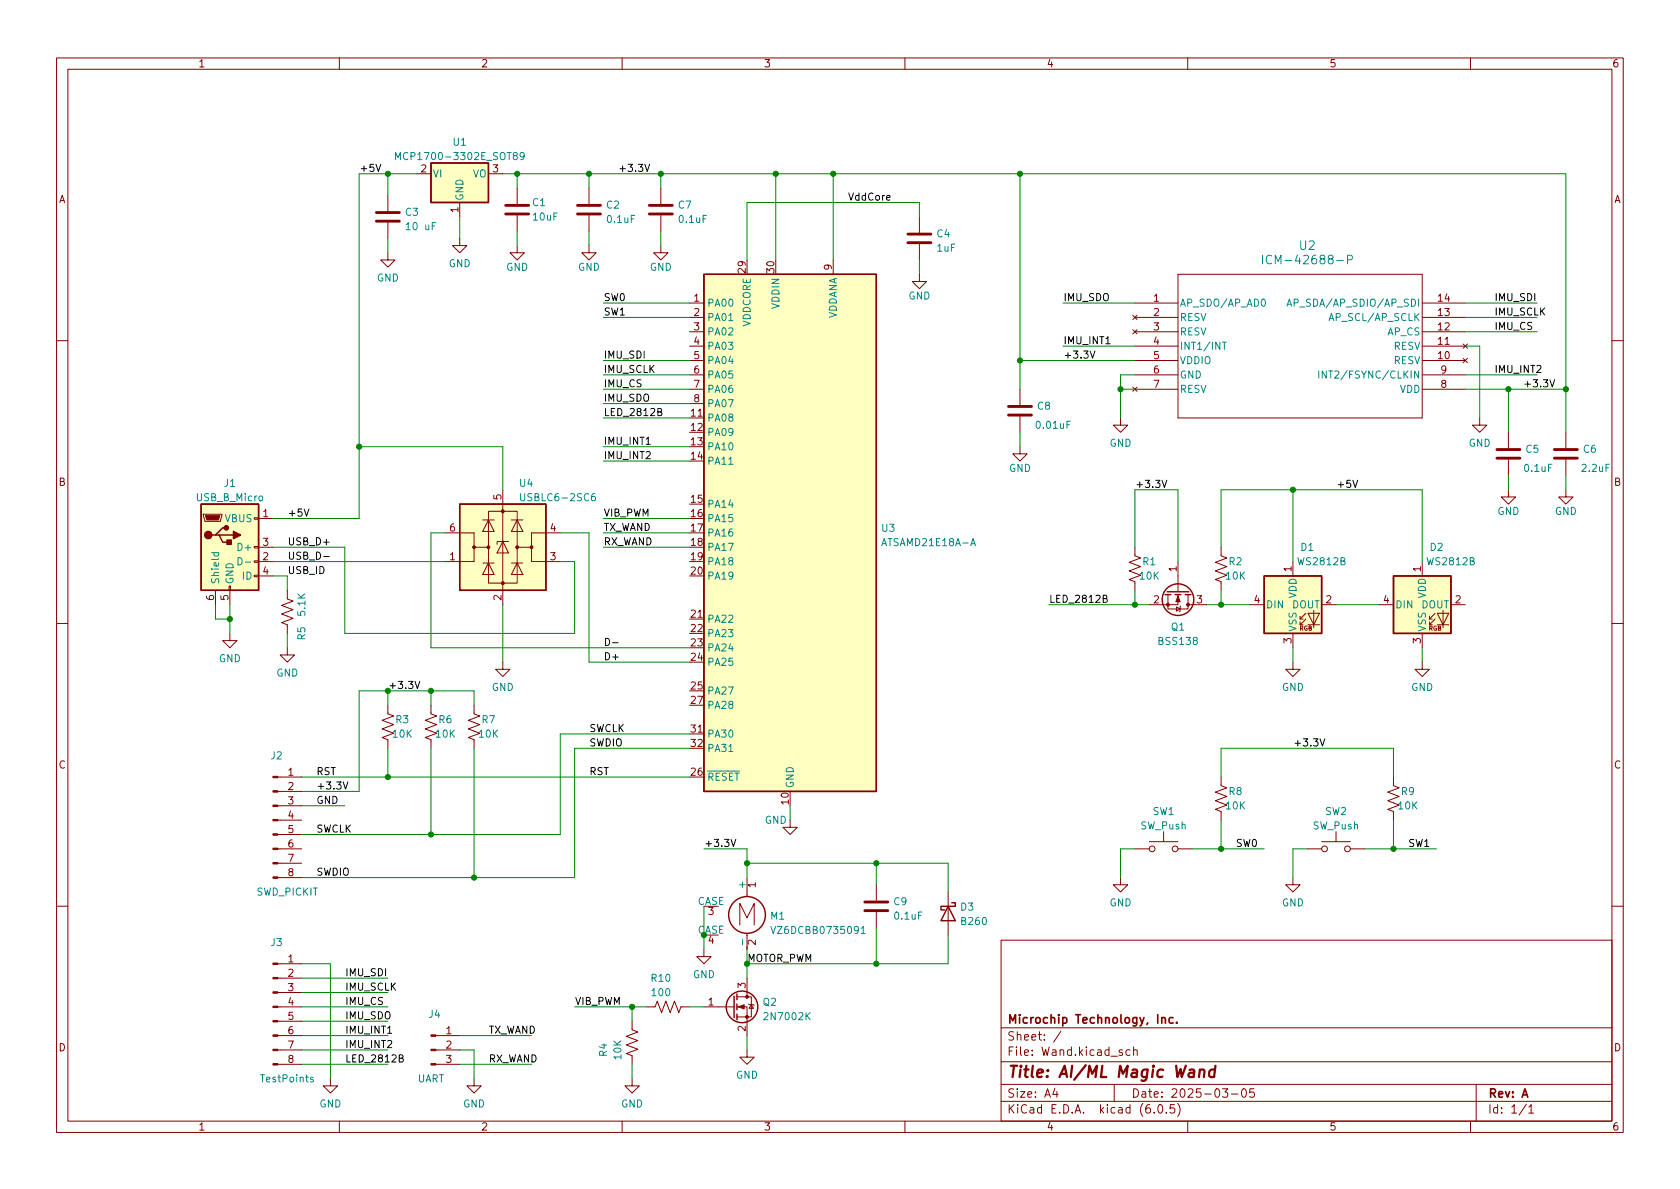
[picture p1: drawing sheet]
<svg xmlns="http://www.w3.org/2000/svg" width="297mm" height="210mm" viewBox="0 0 297 210" stroke-linecap="round" stroke-linejoin="round" font-family="sans-serif">
<g fill="none" stroke="#840000" stroke-width=".18">
<path d="M10 10.2h277v190.1h-277zM12 12.2h273v186.1h-273zM60 10.2v2M110 10.2v2M160 10.2v2M210 10.2v2M260 10.2v2M68.6 34.5v2.8M68.6 39.4v2.8M73.7 30.7h2.5M81.3 35.8v2.5M86.4 30.7h2.5"/>
<path d="M91.4 33.3v2.8M91.4 38.1v2.8M104.1 33.3v2.8M104.1 38.1v2.8M116.8 33.3v2.8M116.8 38.1v2.8M162.6 38.3v2.8M68.6 44.7v1.3h1.2l-1.2 1.2-1.3-1.2h1.3M81.3 42.2v1.2h1.2l-1.2 1.3-1.3-1.3h1.3M91.4 43.4v1.3h1.3l-1.3 1.3-1.2-1.3h1.2M104.1 43.4v1.3h1.3l-1.3 1.3-1.2-1.3h1.2M116.8 43.4v1.3h1.3l-1.3 1.3-1.2-1.3h1.2"/>
<path d="M121.9 53.6h2.6M121.9 58.7h2.6M121.9 56.1h2.6M147.3 46v2.5M162.6 48.5v1.3h1.2l-1.2 1.2-1.3-1.2h1.3M162.6 43.2v2.8M200.3 55.7l.7 .8M200.3 58.3l.7 .7M200.7 53.6h7.6M200.7 58.7h7.6M200.7 56.1h7.6M201 55.7l-.7 .8"/>
<path d="M201 58.3l-.7 .7M208.3 48.5h43.2v25.4h-43.2zM251.5 53.6h7.6M251.5 58.7h7.6M251.5 56.1h7.6M10 60.2h2M121.9 73.9h2.6M121.9 63.7h2.6M121.9 61.2h2.6M121.9 66.3h2.6M121.9 68.8h2.6M121.9 71.4h2.6"/>
<path d="M180.3 79v1.3h1.3l-1.3 1.2-1.2-1.2h1.2M180.3 68.8v2.8M180.3 73.7v2.7M198.1 73.9v1.3h1.3l-1.3 1.2-1.3-1.2h1.3M200.3 68.4l.7 .8M200.7 63.7h7.6M200.7 61.2h7.6M200.7 66.3h7.6M200.7 68.8h7.6M201 68.4l-.7 .8M251.5 63.7h7.6M251.5 61.2h7.6"/>
<path d="M251.5 66.3h7.6M251.5 68.8h7.6M258.7 63.4l.8 .7M258.7 60.8l.8 .8M259.5 63.4l-.8 .7M259.5 60.8l-.8 .8M261.6 73.9v1.3h1.3l-1.3 1.2-1.3-1.2h1.3M266.7 76.4v2.8M276.9 76.4v2.8M285 60.2h2M35.9 90.9h3.3v.3l-.2 1h-2.8zM45 99.2h.7v.2h-.7z"/>
<path d="M45 96.6h.7v.3h-.7zM45 91.6h.7v.2h-.7zM45.7 99.3h2.6M45.7 91.7h2.6M45.7 96.8h2.6M78.7 94.2h5.1v2.6h2.6M83.8 96.8v2.5h-5.1M85.3 99.6h2.1M85.3 91.9h2.1M86.4 90.4h5v12.7h-5zM86.4 99.6l1 2h-2.1zM86.4 91.9l1 2.1h-2.1z"/>
<path d="M88.9 95.8l1 2h-2zM88.9 86.6v20.3M89.9 95.8h-2v.5M90.4 99.6h2.1M90.4 91.9h2.1M91.4 99.6l1.1 2h-2.1zM91.4 91.9l1.1 2.1h-2.1zM94 96.8v2.5h5.1M99.1 94.2h-5.1v2.6h-2.6M200.7 96.8v1.5l1 .4-2.1 .7 2.1 .8-2.1 .8 2.1 .7-2.1 .8 1.1 .4v1.5M208.3 99.3v5.3M215.9 96.8v1.5l1 .4-2 .7 2 .8-2 .8 2 .7-2 .8 1 .4v1.5"/>
<path d="M228.6 99.3v2.5M251.5 99.3v2.5M266.7 86.6v1.3h1.3l-1.3 1.2-1.3-1.2h1.3M266.7 81.3v2.8M276.9 86.6v1.3h1.2l-1.2 1.2-1.3-1.2h1.3M276.9 81.3v2.8M10 110.2h2M38.1 104.4v2.5M40.5 103.6h.3v.8h-.3zM40.6 112v1.3h1.3l-1.3 1.2-1.2-1.2h1.2M40.6 104.4v2.5M45 101.7h.7v.3h-.7z"/>
<path d="M45.7 101.8h2.6M50.8 114.5v1.3h1.3l-1.3 1.3-1.3-1.3h1.3M50.8 104.4v1.5l1 .4-2 .8 2 .7-2 .8 2 .7-2 .8 1 .4v1.5M88.9 117.1v1.3h1.3l-1.3 1.2-1.3-1.2h1.3M121.9 109.5h2.6M206.5 105.2v2.5h3.6v-2.5M208 107.3l.7 .4-.7 .4zM208.3 105.2v1.7h-5.1M208.8 107.2l-.1 .1v.8l-.2 .1M210.1 106.9h3.3M221 106.9h2.5M228.6 117.1v1.3h1.3l-1.3 1.2-1.3-1.2h1.3"/>
<path d="M228.6 112v2.5M229.9 109.5h.5M230.9 109.5l-1 1v-.5M230.9 108.5l-1 1v-.5M231.3 108.5h2l-1 2zM231.3 110.5h2M232.3 107.9v3.1M233.7 106.9h2.5M243.8 106.9h2.6M251.5 117.1v1.3h1.2l-1.2 1.2-1.3-1.2h1.3M251.5 112v2.5M252.7 109.5h.5"/>
<path d="M253.7 109.5l-1 1v-.5M253.7 108.5l-1 1v-.5M254.1 108.5h2.1l-1.1 2zM254.1 110.5h2.1M255.1 107.9v3.1M256.5 106.9h2.6M285 110.2h2M49.1 139.9h4.2M49.1 137.4h4.2M68.6 124.7v1.5l1 .4-2 .8 2 .7-2 .8 2 .8-2 .7 1 .4v1.5M76.2 124.7v1.5l1 .4-2 .8 2 .7-2 .8 2 .8-2 .7 1 .4v1.5M83.8 124.7v1.5l1 .4-2 .8 2 .7-2 .8 2 .8-2 .7 1 .4v1.5"/>
<path d="M121.9 129.8h2.6M215.9 137.4v1.5l1 .4-2 .8 2 .7-2 .8 2 .8-2 .7 1 .4v1.5M246.4 137.4v1.5l1 .4-2 .8 2 .7-2 .8 2 .8-2 .7 1 .4v1.5M49.1 155.2h4.2M49.1 152.6h4.2M49.1 150.1h4.2M49.1 147.6h4.2M49.1 145h4.2M49.1 142.5h4.2M132.1 155.2v3.3M139.7 145v1.3h1.3l-1.3 1.3-1.3-1.3h1.3M154.9 156.5v2.8"/>
<path d="M167.6 157.7v7.6M198.1 155.2v1.3h1.3l-1.3 1.2-1.3-1.2h1.3M200.7 150.1h2.5M203.2 148.8h5.1M205.7 147.1v1.7M208.3 150.1h2.5M228.6 155.2v1.3h1.3l-1.3 1.2-1.3-1.2h1.3M231.1 150.1h2.6M233.7 148.8h5.1M236.2 147.1v1.7M238.8 150.1h2.5M10 160.2h2"/>
<path d="M49.1 178h4.2M49.1 175.5h4.2M49.1 173h4.2M49.1 170.4h4.2M114.3 178h1.5l.4-1 .8 2.1 .7-2.1 .8 2.1 .8-2.1 .7 2.1 .4-1.1h1.5M124.5 167.9v1.3h1.2l-1.2 1.2-1.3-1.2h1.3M124.5 178h5.3M130.3 178h1.8v5.1M130.3 176.3h2.5v3.5h-2.5M130.8 163.6v-3.8l1.3 2.5 1.2-2.5v3.8M132.1 165v2.9M132.1 173v3.3"/>
<path d="M132.3 177.5l.2 .2h.7l.1 .1M132.8 177.7l.4 .6h-.7zM154.9 161.3v2.8M177 166.3h108v32h-108zM285 160.2h2M49.1 188.2h4.2M49.1 185.7h4.2M49.1 183.1h4.2M49.1 180.6h4.2M58.4 190.7v1.3h1.3l-1.3 1.3-1.3-1.3h1.3M60 198.3v2M77.1 188.2h4.2"/>
<path d="M77.1 185.7h4.2M77.1 183.1h4.2M83.8 190.7v1.3h1.3l-1.3 1.3-1.3-1.3h1.3M110 198.3v2M111.8 180.6v1.5l1 .4-2.1 .8 2.1 .7-2.1 .8 2.1 .7-2.1 .8 1.1 .4v1.5M111.8 190.7v1.3h1.2l-1.2 1.3-1.3-1.3h1.3M132.1 185.7v1.2h1.2l-1.2 1.3-1.3-1.3h1.3M160 198.3v2M177 194.8h108M177 191.8h108M177 187.8h108M177 181.8h108"/>
<path d="M186.5 192.5l-.4 1h1M186.9 193v1M187.6 182.4l-1.3 1.9M197 191.8v3M198.4 185.7l-.3-.1-.2 .2v.3l.5 .1v.4h-.5M199.8 185.7l-.4-.1-.3 .3v.4l.1 .3h.6M200.4 185.8l.2-.2 .4 .1 .1 .9M200.4 185.1v1.5M204.1 196.7v.1M204.9 195.4l.2-.1a.81 .81 0 0 1 .6 .7 .81 .81 0 0 1-.3 .8h-.2a.81 .81 0 0 1-.6-.6 .81 .81 0 0 1 .3-.8zM206.2 196.7v.1M207.6 195.3h-.7v.7l.2-.1 .5 .1 .1 .2-.1 .5-.2 .1-.5-.1"/>
<path d="M208.2 195.1a1.72 1.72 0 0 1 0 2.3M210 198.3v2M216.1 192.5h1l-.5 .6 .4 .1v.7l-.2 .1h-.4l-.3-.1M217.7 193.5h1.2M219.7 192.6l.2-.1a.81 .81 0 0 1 .5 .7 .81 .81 0 0 1-.3 .8h-.1a.81 .81 0 0 1-.6-.6 .81 .81 0 0 1 .3-.8zM221.7 192.5h-.7l-.1 .7 .2-.1 .5 .1 .2 .2-.1 .5-.2 .1-.6-.1M260 198.3v2M261 191.8v6.5M269.9 195.3l-1.3 1.9M270.3 195.8l.4-.5v1.5M270.3 196.8h.9"/>
<circle cx="203.7" cy="150.1" r=".51"/>
<circle cx="207.8" cy="150.1" r=".51"/>
<circle cx="234.2" cy="150.1" r=".51"/>
<circle cx="238.3" cy="150.1" r=".51"/>
</g>
<path d="M212.1 189.3a.49 .49 0 0 1 .9 .1l-.2 1.1M212.2 189.1l-.2 1.4M214.8 189.2a.66 .66 0 0 0-1 .3v.6l.1 .3 .2 .1 .6-.1M214.9 188.5l-.2 2" fill="none" stroke="#840000" stroke-width=".4"/>
<path d="M205.4 180.1l.2-.2 .4 .1 .1 .9M207.4 180l-.4-.1-.3 .3v.4l.1 .3h.6M208.1 180.8v.1" fill="none" stroke="#840000" stroke-width=".3"/>
<g fill="none" stroke="#840000" stroke-width=".51">
<path d="M66.5 39.1h4.1M66.5 37.6h4.1M89.4 37.8h4.1M89.4 36.3h4.1M102.1 37.8h4.1M102.1 36.3h4.1M114.8 37.8h4.1M114.8 36.3h4.1M160.5 42.9h4.1M160.5 41.4h4.1M178.3 73.4h4.1M178.3 71.9h4.1"/>
<path d="M264.7 79.5h4M274.8 79.5h4.1M264.7 81h4M274.8 81h4.1M152.9 159.5h4.1M152.9 161h4.1"/>
</g>
<g fill="none" stroke="#840000" stroke-width=".25">
<path d="M76.2 28.8h10.2v7h-10.2zM124.5 48.5h30.4v91.4h-30.4zM35.6 89.1h10.1v15.3h-10.1zM38.1 94.6h.6l.7 1.3h1.2M38.7 94.6h2.6M40 93.3h-.6l-1.3 1.3h-.6M81.3 89.1h15.2v15.3h-15.2zM206 105.2h1M206.4 104.6h3.8M207.8 105.2h1M209.5 105.2h1.1M223.5 101.8h10.2v10.2h-10.2z"/>
<path d="M246.4 101.8h10.1v10.2h-10.1zM168.3 159.6h.6v.7h-2.5v.6h.6M129.8 176.1v3.9M130.3 175.8v1M130.3 177.5v1.1M130.3 179.3v1M167.6 160.3l1.3 2.5h-2.5z"/>
<circle cx="208.3" cy="106" r="2.79"/>
<circle cx="131.2" cy="178" r="2.79"/>
<circle cx="132.1" cy="161.8" r="3.3"/>
</g>
<g fill="#840000" stroke="#840000" stroke-width=".18">
<path d="M130.6 178l1-.3v.7z"/>
<path d="M48.3 155.1h.8v.2h-.8z"/>
<path d="M48.3 152.5h.8v.3h-.8z"/>
<path d="M48.3 150h.8v.2h-.8z"/>
<path d="M48.3 147.4h.8v.3h-.8z"/>
<path d="M48.3 144.9h.8v.3h-.8z"/>
<path d="M48.3 142.4h.8v.2h-.8z"/>
<path d="M48.3 139.8h.8v.3h-.8z"/>
<path d="M48.3 137.3h.8v.2h-.8z"/>
<path d="M76.2 188.1h.9v.2h-.9z"/>
<path d="M76.2 185.5h.9v.3h-.9z"/>
<path d="M76.2 183h.9v.3h-.9z"/>
<path d="M208.3 105.4l.4 1h-.8z"/>
<path d="M36.3 91.2h2.6l-.3 .7h-2z"/>
<path d="M48.3 188.1h.8v.2h-.8z"/>
<path d="M48.3 185.5h.8v.3h-.8z"/>
<path d="M48.3 183h.8v.3h-.8z"/>
<path d="M48.3 180.5h.8v.2h-.8z"/>
<path d="M48.3 177.9h.8v.3h-.8z"/>
<path d="M48.3 175.4h.8v.2h-.8z"/>
<path d="M48.3 172.8h.8v.3h-.8z"/>
<path d="M48.3 170.3h.8v.3h-.8z"/>
<circle cx="132.1" cy="179.8" r=".25"/>
<circle cx="132.1" cy="176.3" r=".25"/>
<circle cx="83.8" cy="96.8" r=".25"/>
<circle cx="86.4" cy="96.8" r=".25"/>
<circle cx="88.9" cy="103.1" r=".25"/>
<circle cx="88.9" cy="90.4" r=".25"/>
<circle cx="91.4" cy="96.8" r=".25"/>
<circle cx="94" cy="96.8" r=".25"/>
<circle cx="206.5" cy="106.9" r=".25"/>
<circle cx="210.1" cy="106.9" r=".25"/>
</g>
<g fill="#ffffc2" stroke="#ffffc2" stroke-width=".18">
<path d="M76.2 28.8h10.2v7h-10.2z"/>
<path d="M81.3 89.1h15.2v15.3h-15.2z"/>
<path d="M124.5 48.5h30.4v91.4h-30.4z"/>
<path d="M35.6 89.1h10.1v15.3h-10.1z"/>
<path d="M223.5 101.8h10.2v10.2h-10.2z"/>
<path d="M246.4 101.8h10.1v10.2h-10.1z"/>
</g>
<g fill="none" stroke="#008484" stroke-width=".18">
<path d="M69.9 28.2v-1.2l.5 .9 .4-.9v1.2M92.7 27.5l-.3 .3-.3-.1-.1-.2 .1-.5h.3l.2 .1a.84 .84 0 0 1-.3 1.1h-.2M128.9 56.7h.7M223.1 53l.2-.1a.68 .68 0 0 1 .4 .6 .68 .68 0 0 1-.4 .7l-.2-.2-.1-.3zM223.2 45.1v1.6M224.8 45.3a.61 .61 0 0 0-.7 0 .61 .61 0 0 0-.2 .7 .57 .57 0 0 0 .3 .6 .57 .57 0 0 0 .6-.1M227.5 54.2l.5-1.3 .4 1.3M227.7 53.8h.6M238.3 45.9h.7l.1-.3v-.3l-.3-.2h-.5v1.6M216.1 60.5h.7M216.5 60.5v1.3M233.2 65.6v1.3"/>
<path d="M234.5 65.6v1.3l-.7-1.3v1.3M37.4 97.7h1.3M37.9 97.7l-.1 .4 .3 .2 .5-.1v-.5M42.1 98.6a.64 .64 0 0 1 .7 .6 .64 .64 0 0 1-.7 .7zM43.4 99.4h.9M92.1 87.3v1l.2 .3h.2l.3-.3v-1M105.2 87.3l-.4 .1a.86 .86 0 0 0 0 1.2l.4-.2 .1-.4-.2-.2h-.3l-.2 .2M128.9 82.1h.7M171.6 96.5l.4-1.3 .5 1.3M171.7 96.1h.7M128.9 132.9h.7M136.3 163.8l.4 1.3 .4-1.3"/>
<path d="M152.3 164.2l.3-.4v1.3M152.3 165.1h.7M55.4 190.5h-.3l-.2 .2v.1l.5 .2v.3h-.5"/>
</g>
<g fill="#840000" stroke="#840000" stroke-width=".25">
<path d="M41.3 94l1.2 .6-1.2 .6z"/>
<path d="M40.1 95.5h.8v.8h-.8z"/>
<circle cx="36.8" cy="94.6" r=".63"/>
<circle cx="40" cy="93.3" r=".38"/>
</g>
<g fill="none" stroke="#000" stroke-width=".18">
<path d="M66.5 29l.4 1.3 .4-1.3M114 29l.4 1.3 .5-1.3M116.3 72.8h.6l.1-.2-.1-.3-.6-.1v1.3h.5l.2-.1v-.3l-.3-.3M192.8 62.1l.4 1.2 .4-1.2M274 67.1l.5 1.3 .4-1.3M53.8 90l.4 1.3 .4-1.3M57.2 98.4h1M205.5 84.9l.4 1.3 .4-1.3M239.2 84.9l.4 1.3 .4-1.3M107.1 112.9a.64 .64 0 0 1 .7 .6 .64 .64 0 0 1-.7 .6zM108.3 113.7h1M195.1 105.9l.5-.1 .1-.2v-.2l-.6-.2v1.3h.4l.2-.1 .1-.3-.3-.2"/>
<path d="M60.7 138.3l.4 1.2 .4-1.2M73.4 120.5l.4 1.3 .4-1.3M233.4 130.6l.4 1.3 .4-1.3M129.3 148.4l.4 1.3 .4-1.3M70.6 187.1h.5l.2-.2-.1-.3-.6-.1v1.3h.5l.2-.1v-.3l-.3-.3"/>
</g>
<g fill="none" stroke="#008400" stroke-width=".18">
<path d="M68.6 30.7v3.8M73.7 30.7h-10.2v61h-15.2M81.3 38.3v3.9M88.9 30.7h188v45.7M91.4 30.7v2.6M104.1 30.7v2.6M116.8 30.7v2.6M137.2 30.7v15.3M147.3 30.7v15.3M162.6 38.3v-2.5h-30.5v10.2M180.3 30.7v38.1M68.6 42.2v2.5"/>
<path d="M91.4 40.9v2.5M104.1 40.9v2.5M106.7 56.1h15.2M106.7 53.6h15.2M116.8 40.9v2.5M162.6 46v2.5M188 53.6h12.7M259.1 56.1h12.7M259.1 58.7h12.7M259.1 53.6h12.7M63.5 79h25.4v7.6M106.7 79h15.2"/>
<path d="M106.7 73.9h15.2M106.7 68.8h15.2M106.7 66.3h15.2M106.7 63.7h15.2M106.7 71.4h15.2M180.3 63.7h20.4M180.3 76.4v2.6M188 61.2h12.7M198.1 68.8h2.6M200.7 66.3h-2.6v7.6M259.1 68.8h17.8M259.1 66.3h12.7"/>
<path d="M259.1 61.2h2.5v12.7M266.7 68.8v7.6M48.3 96.8h12.7v15.2h40.6v-12.7h-2.5M48.3 99.3h30.4M78.7 94.2h-2.5v20.3h45.7M99.1 94.2h5v22.9h17.8M106.7 94.2h15.2M106.7 91.7h15.2M106.7 96.8h15.2M106.7 81.5h15.2M200.7 96.8v-10.2h7.6v12.7M215.9 96.8v-10.2h35.6v12.7"/>
<path d="M228.6 86.6v12.7M266.7 84.1v2.5M276.9 84.1v2.5M38.1 106.9v2.6h2.5M40.6 106.9v5.1M48.3 101.8h2.5v2.6M50.8 112v2.5M88.9 106.9v10.2M185.4 106.9h17.8M200.7 104.4v2.5M213.4 106.9h7.6M215.9 104.4v2.5"/>
<path d="M228.6 114.5v2.6M236.2 106.9h7.6M251.5 114.5v2.6M53.3 137.4h68.6M68.6 122.2v2.5M68.6 132.3v5.1M76.2 122.2v2.5M76.2 132.3v15.3M83.8 124.7v-2.5h-20.3v17.7h-10.2M83.8 132.3v22.9M121.9 132.3h-20.3v22.9h-48.3M121.9 129.8h-22.8v17.8h-45.8"/>
<path d="M215.9 137.4v-5.1h30.5v5.1M53.3 142.5h7.7M124.5 150.1h7.6v5.1M132.1 152.6h35.5v5.1M139.7 142.5v2.5M154.9 152.6v3.9M200.7 150.1h-2.6v5.1M210.8 150.1h12.7M215.9 145v5.1M231.1 150.1h-2.5v5.1M241.3 150.1h12.7M246.4 145v5.1"/>
<path d="M53.3 178h15.3M53.3 170.4h5.1v20.3M53.3 175.5h15.3M53.3 173h15.3M101.6 178h12.7M111.8 178v2.6M121.9 178h2.6M124.5 160.3v7.6M132.1 167.9v5.1M154.9 164.1v6.3M167.6 165.3v5.1h-35.5M53.3 185.7h15.3"/>
<path d="M53.3 183.1h15.3M53.3 188.2h15.3M53.3 180.6h15.3M81.3 185.7h2.5v5M81.3 183.1h12.7M81.3 188.2h12.7M111.8 188.2v2.5M132.1 183.1v2.6"/>
</g>
<g fill="#008400" stroke="#008400" stroke-width=".18">
<circle cx="276.9" cy="68.8" r=".46"/>
<circle cx="266.7" cy="68.8" r=".46"/>
<circle cx="200.7" cy="106.9" r=".46"/>
<circle cx="246.4" cy="150.1" r=".46"/>
<circle cx="215.9" cy="106.9" r=".46"/>
<circle cx="215.9" cy="150.1" r=".46"/>
<circle cx="147.3" cy="30.7" r=".46"/>
<circle cx="180.3" cy="63.7" r=".46"/>
<circle cx="180.3" cy="30.7" r=".46"/>
<circle cx="198.1" cy="68.8" r=".46"/>
<circle cx="137.2" cy="30.7" r=".46"/>
<circle cx="228.6" cy="86.6" r=".46"/>
<circle cx="132.1" cy="152.6" r=".46"/>
<circle cx="154.9" cy="170.4" r=".46"/>
<circle cx="83.8" cy="155.2" r=".46"/>
<circle cx="124.5" cy="165.3" r=".46"/>
<circle cx="154.9" cy="152.6" r=".46"/>
<circle cx="40.6" cy="109.5" r=".46"/>
<circle cx="68.6" cy="122.2" r=".46"/>
<circle cx="76.2" cy="122.2" r=".46"/>
<circle cx="68.6" cy="137.4" r=".46"/>
<circle cx="63.5" cy="79" r=".46"/>
<circle cx="91.4" cy="30.7" r=".46"/>
<circle cx="104.1" cy="30.7" r=".46"/>
<circle cx="68.6" cy="30.7" r=".46"/>
<circle cx="116.8" cy="30.7" r=".46"/>
<circle cx="76.2" cy="147.6" r=".46"/>
<circle cx="111.8" cy="178" r=".46"/>
</g>
<text font-size="2.8" fill="#840000" x="178" y="190.6">Title: AI/ML Magic Wand</text>
<g font-size="2.1" fill="#008484">
<text x="224.8" y="46.7">ICM-42688-P</text>
<text x="229.8" y="44.2">U2</text>
</g>
<g font-size="2.1" fill="#840000">
<text x="178" y="184">Sheet: /</text>
<text x="178" y="181">Microchip Technology, Inc.</text>
<text x="178" y="186.7">File: Wand.kicad_sch</text>
<text x="178" y="196.9">KiCad E.D.A. kicad (6.0.5)</text>
<text x="178" y="194.1">Size: A4</text>
<text x="200" y="194.1">Date: 2025-03-05</text>
<text x="263" y="194.1">Rev: A</text>
<text x="263" y="196.9">Id: 1/1</text>
</g>
<g font-size="1.8" fill="#840000">
<text x="35" y="11.9">1</text>
<text x="85" y="11.9">2</text>
<text x="135" y="11.9">3</text>
<text x="185" y="11.9">4</text>
<text x="235" y="11.9">5</text>
<text x="285" y="11.9">6</text>
<text x="10.3" y="35.9">A</text>
<text x="74.4" y="30.5">2</text>
<text x="87.1" y="30.5">3</text>
<text x="285.3" y="35.9">A</text>
<text x="81" y="37.6" transform="rotate(-90 81 37.6)">1</text>
<text x="147.1" y="47.7" transform="rotate(-90 147.1 47.7)">9</text>
<text x="122.7" y="53.3">1</text>
<text x="131.8" y="48.2" transform="rotate(-90 131.8 48.2)">29</text>
<text x="136.9" y="48.2" transform="rotate(-90 136.9 48.2)">30</text>
<text x="204" y="53.3">1</text>
<text x="254.3" y="53.3">14</text>
<text x="122.7" y="55.9">2</text>
<text x="122.7" y="58.4">3</text>
<text x="204" y="55.9">2</text>
<text x="204" y="58.4">3</text>
<text x="254.3" y="58.4">12</text>
<text x="254.3" y="55.9">13</text>
<text x="122.7" y="61">4</text>
<text x="122.7" y="63.5">5</text>
<text x="204" y="61">4</text>
<text x="204" y="63.5">5</text>
<text x="254.3" y="63.5">10</text>
<text x="254.3" y="61">11</text>
<text x="122.7" y="66">6</text>
<text x="122.7" y="68.6">7</text>
<text x="122.7" y="71.1">8</text>
<text x="204" y="66">6</text>
<text x="204" y="68.6">7</text>
<text x="254.8" y="68.6">8</text>
<text x="254.8" y="66">9</text>
<text x="122.2" y="73.7">11</text>
<text x="122.2" y="76.2">12</text>
<text x="122.2" y="78.7">13</text>
<text x="122.2" y="81.3">14</text>
<text x="10.3" y="85.9">B</text>
<text x="88.6" y="88.4" transform="rotate(-90 88.6 88.4)">5</text>
<text x="122.2" y="88.9">15</text>
<text x="285.3" y="85.9">B</text>
<text x="46.5" y="91.4">1</text>
<text x="79.5" y="94">6</text>
<text x="97.3" y="94">4</text>
<text x="122.2" y="91.4">16</text>
<text x="122.2" y="94">17</text>
<text x="46.5" y="99.1">2</text>
<text x="46.5" y="96.5">3</text>
<text x="46.5" y="101.6">4</text>
<text x="79.5" y="99.1">1</text>
<text x="97.3" y="99.1">3</text>
<text x="122.2" y="96.5">18</text>
<text x="122.2" y="99.1">19</text>
<text x="122.2" y="101.6">20</text>
<text x="208" y="101.1" transform="rotate(-90 208 101.1)">1</text>
<text x="228.3" y="101.1" transform="rotate(-90 228.3 101.1)">1</text>
<text x="251.2" y="101.1" transform="rotate(-90 251.2 101.1)">1</text>
<text x="37.8" y="106.2" transform="rotate(-90 37.8 106.2)">6</text>
<text x="40.4" y="106.2" transform="rotate(-90 40.4 106.2)">5</text>
<text x="88.6" y="106.2" transform="rotate(-90 88.6 106.2)">2</text>
<text x="204" y="106.7">2</text>
<text x="211.6" y="106.7">3</text>
<text x="221.8" y="106.7">4</text>
<text x="234.5" y="106.7">2</text>
<text x="244.6" y="106.7">4</text>
<text x="257.3" y="106.7">2</text>
<text x="122.2" y="109.2">21</text>
<text x="122.2" y="111.8">22</text>
<text x="228.3" y="113.8" transform="rotate(-90 228.3 113.8)">3</text>
<text x="251.2" y="113.8" transform="rotate(-90 251.2 113.8)">3</text>
<text x="122.2" y="114.3">23</text>
<text x="122.2" y="116.8">24</text>
<text x="122.2" y="121.9">25</text>
<text x="122.2" y="124.5">27</text>
<text x="122.2" y="129.5">31</text>
<text x="10.3" y="135.9">C</text>
<text x="50.9" y="137.2">1</text>
<text x="122.2" y="137.2">26</text>
<text x="122.2" y="132.1">32</text>
<text x="285.3" y="135.9">C</text>
<text x="50.9" y="139.7">2</text>
<text x="50.9" y="142.2">3</text>
<text x="139.4" y="142.2" transform="rotate(-90 139.4 142.2)">10</text>
<text x="50.9" y="144.8">4</text>
<text x="50.9" y="147.3">5</text>
<text x="50.9" y="149.9">6</text>
<text x="50.9" y="152.4">7</text>
<text x="50.9" y="154.9">8</text>
<text x="125.2" y="161.8">3</text>
<text x="133.6" y="157" transform="rotate(-90 133.6 157)">1</text>
<text x="125.2" y="166.9">4</text>
<text x="133.6" y="167.1" transform="rotate(-90 133.6 167.1)">2</text>
<text x="50.9" y="170.2">1</text>
<text x="50.9" y="172.7">2</text>
<text x="50.9" y="175.3">3</text>
<text x="50.9" y="177.8">4</text>
<text x="125.2" y="177.8">1</text>
<text x="131.8" y="174.7" transform="rotate(-90 131.8 174.7)">3</text>
<text x="10.3" y="185.9">D</text>
<text x="50.9" y="180.3">5</text>
<text x="50.9" y="182.9">6</text>
<text x="50.9" y="185.4">7</text>
<text x="78.9" y="182.9">1</text>
<text x="78.9" y="185.4">2</text>
<text x="131.8" y="182.4" transform="rotate(-90 131.8 182.4)">2</text>
<text x="285.3" y="185.9">D</text>
<text x="50.9" y="188">8</text>
<text x="78.9" y="188">3</text>
<text x="35" y="199.9">1</text>
<text x="85" y="199.9">2</text>
<text x="135" y="199.9">3</text>
<text x="185" y="199.9">4</text>
<text x="235" y="199.9">5</text>
<text x="285" y="199.9">6</text>
</g>
<g font-size="1.8" fill="#008484">
<text x="71.2" y="28.3">MCP1700-3302E_SOT89</text>
<text x="80.1" y="25.8">U1</text>
<text x="76.5" y="31.4">VI</text>
<text x="81.9" y="35.6" transform="rotate(-90 81.9 35.6)">GND</text>
<text x="83.5" y="31.4">VO</text>
<text x="71.7" y="38.1">C3</text>
<text x="72.1" y="40.7">10 uF</text>
<text x="94.2" y="36.4">C1</text>
<text x="94.3" y="39">10uF</text>
<text x="107.2" y="36.9">C2</text>
<text x="107.5" y="39.4">0.1uF</text>
<text x="119.9" y="36.9">C7</text>
<text x="120.2" y="39.4">0.1uF</text>
<text x="165.7" y="42">C4</text>
<text x="79.3" y="47.2">GND</text>
<text x="89.5" y="47.9">GND</text>
<text x="102.2" y="47.9">GND</text>
<text x="114.9" y="47.9">GND</text>
<text x="165.7" y="44.5">1uF</text>
<text x="66.6" y="49.8">GND</text>
<text x="160.6" y="53">GND</text>
<text x="125" y="54.2">PA00</text>
<text x="125" y="56.8">PA01</text>
<text x="125" y="59.3">PA02</text>
<text x="132.7" y="57.9" transform="rotate(-90 132.7 57.9)">VDDCORE</text>
<text x="137.8" y="54.5" transform="rotate(-90 137.8 54.5)">VDDIN</text>
<text x="148" y="56.6" transform="rotate(-90 148 56.6)">VDDANA</text>
<text x="208.5" y="54.2">AP_SDO/AP_AD0</text>
<text x="208.5" y="56.8">RESV</text>
<text x="208.5" y="59.3">RESV</text>
<text x="228.9" y="54.2">AP_SDA/AP_SDIO/AP_SDI</text>
<text x="235.5" y="56.8">AP_SCL/AP_SCLK</text>
<text x="245.3" y="59.3">AP_CS</text>
<text x="125" y="61.8">PA03</text>
<text x="125" y="64.4">PA04</text>
<text x="208.5" y="61.8">INT1/INT</text>
<text x="208.5" y="64.4">VDDIO</text>
<text x="246.4" y="64.4">RESV</text>
<text x="246.4" y="61.8">RESV</text>
<text x="125" y="66.9">PA05</text>
<text x="125" y="69.5">PA06</text>
<text x="208.5" y="66.9">GND</text>
<text x="208.5" y="69.5">RESV</text>
<text x="235" y="66.9">INT2/FSYNC/CLKIN</text>
<text x="247.5" y="69.5">VDD</text>
<text x="125" y="74.5">PA08</text>
<text x="125" y="77.1">PA09</text>
<text x="125" y="72">PA07</text>
<text x="183.4" y="75.8">0.01uF</text>
<text x="183.4" y="72.4">C8</text>
<text x="125" y="79.6">PA10</text>
<text x="125" y="82.2">PA11</text>
<text x="178.4" y="83.4">GND</text>
<text x="196.2" y="79">GND</text>
<text x="259.7" y="79">GND</text>
<text x="269.6" y="83.4">0.1uF</text>
<text x="269.8" y="80.1">C5</text>
<text x="279.8" y="83.4">2.2uF</text>
<text x="280" y="80.1">C6</text>
<text x="34.8" y="88.6">USB_B_Micro</text>
<text x="39.7" y="86.1">J1</text>
<text x="91.9" y="86.1">U4</text>
<text x="92.6" y="88.6">USBLC6-2SC6</text>
<text x="125" y="89.8">PA14</text>
<text x="39.8" y="92.3">VBUS</text>
<text x="125" y="92.3">PA15</text>
<text x="125" y="94.9">PA16</text>
<text x="155.9" y="94">U3</text>
<text x="264.7" y="91.1">GND</text>
<text x="274.9" y="91.1">GND</text>
<text x="42.4" y="97.4">D+</text>
<text x="125" y="97.4">PA17</text>
<text x="125" y="99.9">PA18</text>
<text x="156.3" y="96.6">ATSAMD21E18A-A</text>
<text x="202.1" y="99.9">R1</text>
<text x="217.3" y="99.9">R2</text>
<text x="229.6" y="99.9">WS2812B</text>
<text x="230" y="97.4">D1</text>
<text x="252.5" y="99.9">WS2812B</text>
<text x="252.9" y="97.4">D2</text>
<text x="38.7" y="103.4" transform="rotate(-90 38.7 103.4)">Shield</text>
<text x="41.3" y="103.4" transform="rotate(-90 41.3 103.4)">GND</text>
<text x="42.9" y="102.5">ID</text>
<text x="125" y="102.5">PA19</text>
<text x="201.6" y="102.5">10K</text>
<text x="216.8" y="102.5">10K</text>
<text x="223.8" y="107.6">DIN</text>
<text x="228.4" y="107.6">DOUT</text>
<text x="229.2" y="105.8" transform="rotate(-90 229.2 105.8)">VDD</text>
<text x="246.6" y="107.6">DIN</text>
<text x="251.3" y="107.6">DOUT</text>
<text x="252.1" y="105.8" transform="rotate(-90 252.1 105.8)">VDD</text>
<text x="54" y="113.1" transform="rotate(-90 54 113.1)">R5</text>
<text x="54" y="108.8" transform="rotate(-90 54 108.8)">5.1K</text>
<text x="125" y="110.1">PA22</text>
<text x="125" y="112.6">PA23</text>
<text x="207.1" y="111.5">Q1</text>
<text x="229.2" y="111.8" transform="rotate(-90 229.2 111.8)">VSS</text>
<text x="252.1" y="111.8" transform="rotate(-90 252.1 111.8)">VSS</text>
<text x="38.7" y="117.1">GND</text>
<text x="48.8" y="119.6">GND</text>
<text x="125" y="115.2">PA24</text>
<text x="125" y="117.7">PA25</text>
<text x="205" y="114">BSS138</text>
<text x="86.9" y="122.2">GND</text>
<text x="125" y="122.8">PA27</text>
<text x="125" y="125.3">PA28</text>
<text x="226.6" y="122.2">GND</text>
<text x="249.5" y="122.2">GND</text>
<text x="69.5" y="130.4">10K</text>
<text x="70" y="127.9">R3</text>
<text x="77.1" y="130.4">10K</text>
<text x="77.6" y="127.9">R6</text>
<text x="84.7" y="130.4">10K</text>
<text x="85.2" y="127.9">R7</text>
<text x="125" y="130.4">PA30</text>
<text x="47.9" y="134.3">J2</text>
<text x="125" y="133">PA31</text>
<text x="125" y="138">~{RESET}</text>
<text x="140.3" y="139.4" transform="rotate(-90 140.3 139.4)">GND</text>
<text x="216.8" y="143.1">10K</text>
<text x="217.3" y="140.6">R8</text>
<text x="247.3" y="143.1">10K</text>
<text x="247.8" y="140.6">R9</text>
<text x="135.2" y="145.7">GND</text>
<text x="201.7" y="146.7">SW_Push</text>
<text x="203.8" y="144.1">SW1</text>
<text x="232.1" y="146.7">SW_Push</text>
<text x="234.3" y="144.1">SW2</text>
<text x="45.3" y="158.4">SWD_PICKIT</text>
<text x="123.3" y="160">CASE</text>
<text x="131.8" y="157" transform="rotate(-90 131.8 157)">+</text>
<text x="158" y="160.1">C9</text>
<text x="169.9" y="161">D3</text>
<text x="196.2" y="160.3">GND</text>
<text x="226.6" y="160.3">GND</text>
<text x="47.9" y="167.3">J3</text>
<text x="123.3" y="165.1">CASE</text>
<text x="131.8" y="166.9" transform="rotate(-90 131.8 166.9)">-</text>
<text x="136.3" y="162.6">M1</text>
<text x="137.1" y="165.1">VZ6DCBB0735091</text>
<text x="158.3" y="162.6">0.1uF</text>
<text x="170.1" y="163.6">B260</text>
<text x="115.2" y="173.6">R10</text>
<text x="122.5" y="173">GND</text>
<text x="75.9" y="180">J4</text>
<text x="115.4" y="176.1">100</text>
<text x="134.9" y="177.8">Q2</text>
<text x="135.4" y="180.4">2N7002K</text>
<text x="46.3" y="191.4">TestPoints</text>
<text x="73.7" y="191.4">UART</text>
<text x="107.3" y="186.8" transform="rotate(-90 107.3 186.8)">R4</text>
<text x="109.9" y="187.3" transform="rotate(-90 109.9 187.3)">10K</text>
<text x="130.1" y="190.7">GND</text>
<text x="56.5" y="195.8">GND</text>
<text x="81.9" y="195.8">GND</text>
<text x="109.8" y="195.8">GND</text>
</g>
<g font-size="1.8">
<text x="63.5" y="30.4">+5V</text>
<text x="109.2" y="30.4">+3.3V</text>
<text x="149.9" y="35.5">VddCore</text>
<text x="106.7" y="53.2">SW0</text>
<text x="188" y="53.2">IMU_SDO</text>
<text x="264.2" y="53.2">IMU_SDI</text>
<text x="106.7" y="55.8">SW1</text>
<text x="264.2" y="55.8">IMU_SCLK</text>
<text x="264.2" y="58.3">IMU_CS</text>
<text x="106.7" y="63.4">IMU_SDI</text>
<text x="106.7" y="65.9">IMU_SCLK</text>
<text x="188" y="63.4">+3.3V</text>
<text x="188" y="60.9">IMU_INT1</text>
<text x="264.2" y="65.9">IMU_INT2</text>
<text x="106.7" y="71">IMU_SDO</text>
<text x="106.7" y="68.5">IMU_CS</text>
<text x="269.2" y="68.5">+3.3V</text>
<text x="106.7" y="73.6">LED_2812B</text>
<text x="106.7" y="81.2">IMU_INT2</text>
<text x="106.7" y="78.6">IMU_INT1</text>
<text x="200.7" y="86.3">+3.3V</text>
<text x="236.2" y="86.3">+5V</text>
<text x="50.8" y="91.3">+5V</text>
<text x="106.7" y="91.3">VIB_PWM</text>
<text x="106.7" y="93.9">TX_WAND</text>
<text x="50.8" y="99">USB_D-</text>
<text x="50.8" y="101.5">USB_ID</text>
<text x="50.8" y="96.4">USB_D+</text>
<text x="106.7" y="96.4">RX_WAND</text>
<text x="185.4" y="106.6">LED_2812B</text>
<text x="106.7" y="116.7">D+</text>
<text x="68.6" y="121.8">+3.3V</text>
<text x="104.1" y="132">SWDIO</text>
<text x="104.1" y="129.4">SWCLK</text>
<text x="228.6" y="132">+3.3V</text>
<text x="55.9" y="137.1">RST</text>
<text x="104.1" y="137.1">RST</text>
<text x="55.9" y="139.6">+3.3V</text>
<text x="55.9" y="142.1">GND</text>
<text x="55.9" y="147.2">SWCLK</text>
<text x="124.5" y="149.8">+3.3V</text>
<text x="218.4" y="149.8">SW0</text>
<text x="248.9" y="149.8">SW1</text>
<text x="55.9" y="154.8">SWDIO</text>
<text x="61" y="172.6">IMU_SDI</text>
<text x="61" y="175.2">IMU_SCLK</text>
<text x="61" y="177.7">IMU_CS</text>
<text x="101.6" y="177.7">VIB_PWM</text>
<text x="61" y="180.2">IMU_SDO</text>
<text x="61" y="182.8">IMU_INT1</text>
<text x="61" y="185.3">IMU_INT2</text>
<text x="86.4" y="182.8">TX_WAND</text>
<text x="61" y="187.9">LED_2812B</text>
<text x="86.4" y="187.9">RX_WAND</text>
</g>
<text font-size="1.8" fill="#008400" x="132.1" y="170.1">MOTOR_PWM</text>
<g font-size="1.1" fill="#840000">
<text x="229.7" y="111.5">RGB</text>
<text x="252.6" y="111.5">RGB</text>
</g>
</svg>
